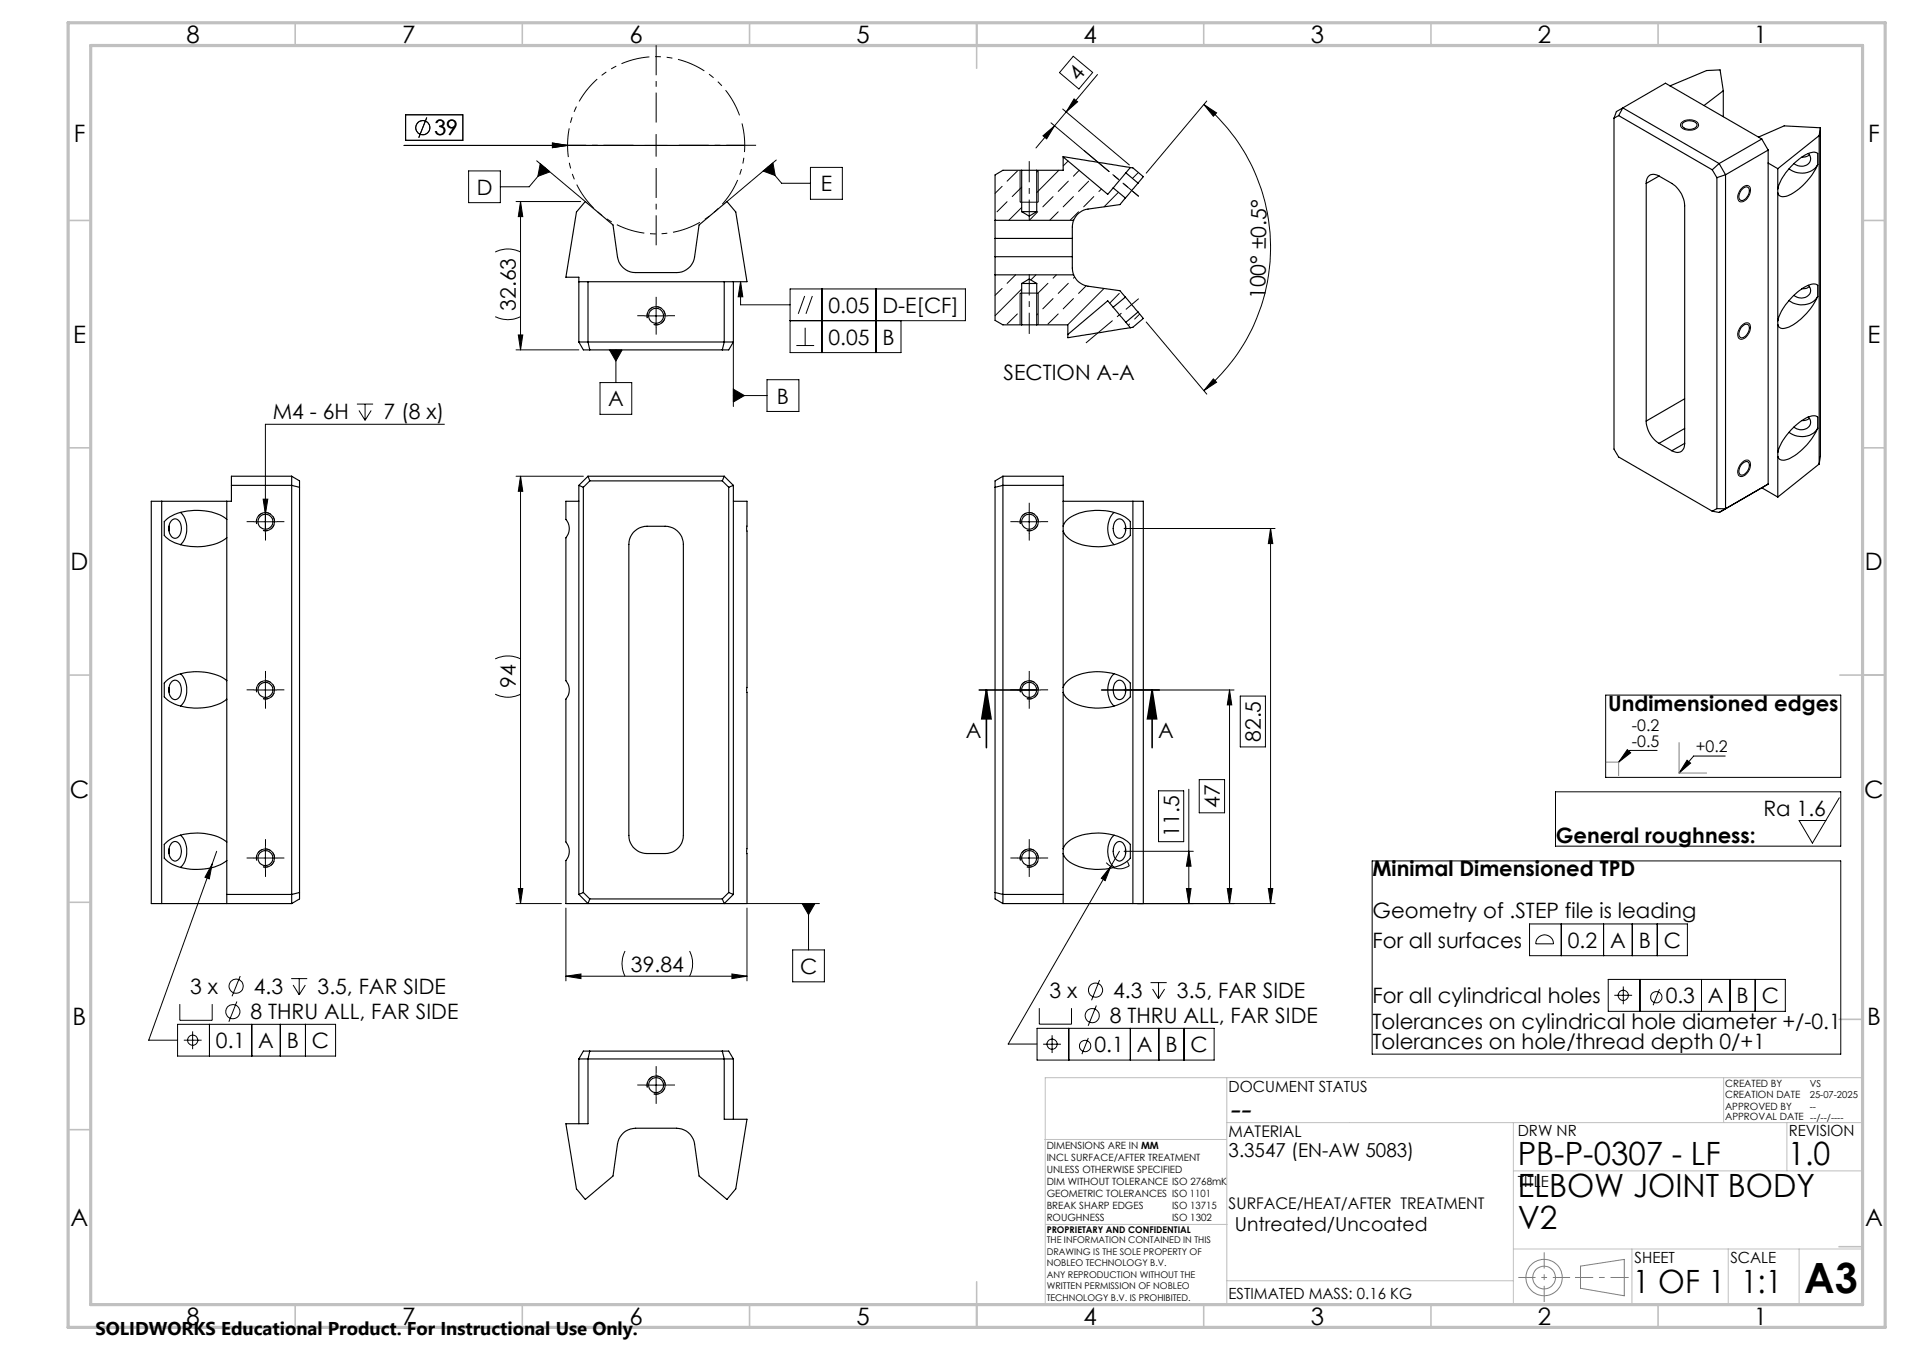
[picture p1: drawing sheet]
<svg xmlns="http://www.w3.org/2000/svg" width="420mm" height="297mm" viewBox="0 0 420 297" stroke-linecap="round" stroke-linejoin="round" font-family="sans-serif">
<g fill="none" stroke="#000" stroke-width=".22">
<path d="M236.3 12.4l4.2 3.5-3 3.7-4.3-3.6zM241.6 16.4l-13.6 16.2M88.9 32h75M89.3 25.3h12.6v5.6h-12.6zM93.9 25.9l-1.7 4.4M103.2 37.6h6.9v7h-6.9zM118.1 35.4l10.7 8.9M118.9 36l2.1 1.8-2.6 1zM120 36.9l-3.5 4.2h-6.4M121.6 31.5l3.3 .5-3.3 .5zM144.4 29.5v5M168 37.6l2.1-1.8 .5 2.8z"/>
<path d="M169.1 36.8l2.9 3.5h6.4M170.9 35.2l-10.9 9.1M178.4 36.8h7v7h-7zM223.9 37.6l-2.2 2.3M224.5 37.5v7h4v-7M228.4 37.6l-.2 .3M229.6 29.9l2.5-2.2-1.7 2.8zM231.4 27l12.7 10.7M233.1 37.5l-4.9 4.9M233.9 24l14.7 12.3M235.1 35.4l-1.1 1.1M235.2 39.9l-2.3 2.2"/>
<path d="M236.4 21.8l.8 .6-2.5 2.2zM237.6 37.5l-1.3 1.3M239.6 39.9l-2.2 2.2M250.6 38l-1.3 1.3M265 23l2.8 1.8-.7 .8zM265 23a41.1 41.1 0 0 1 0 62.9M265.6 22.2l-13.3 15.9M370.1 27a2.74 2.74 0 0 1 3.7 .1 .98 .98 0 0 1-.8 1.4 2.68 2.68 0 0 1-3-.7zM109 55.5a6.1 6.1 0 0 1 5.6 0M113.6 44.3h14.2M114.6 44.3l.5 3.4h-1zM114.6 44.3v32.7"/>
<path d="M220.6 41l-1.6 1.5M221.7 44.4l-2.2 2.2M224.9 45.6l-2.8 2.9M224.9 41.2l-2.1 2M228.4 46.6l-1.8 1.9M231.8 43.2l-2.2 2.3M232.9 46.6l-1.8 1.9M236.3 43.2l-2.3 2.3M237.4 46.6l-1.9 1.9M240.8 43.2l-2.3 2.3M242.5 41.6l-.6 .5M246.2 42.3l-3.2 3.2"/>
<path d="M383.3 41.5l.3-.3a.99 .99 0 0 1 1.4-.3 .99 .99 0 0 1 .3 1.4 2.21 2.21 0 0 1-2.4 2 2.07 2.07 0 0 1 .4-2.8zM109 69.7a6.1 6.1 0 0 0 5.6 0M113.6 77h13.8M114.1 73.7h1l-.5 3.3zM134.2 77h2.7l-1.3 2.4zM135.6 77v7.2M141.9 69.5h5M142.5 70a2 2 0 0 1 1.7-2.5 2 2 0 0 1 2.2 2.1 2 2 0 0 1-2.5 1.8M144.4 67v5M161.4 75.2v14.2M163 62l.5 3.3h-1zM163 62v5.1h10.9"/>
<path d="M173.9 70.6h38.6v-7h-38.6v14h24.4v-7M175.3 76h3.9M177.1 65.1l-1.4 3.9M177.2 72.1v3.9M178.8 65.1l-1.4 3.9M180.9 63.6v14M192.8 63.6v14M219.1 60.5h-.1M220.6 63.5l-1.6 1.5M223.6 60.5l-1.9 1.8M223.9 69.1l-2.2 2.2M224.5 71.5v-7h4v7"/>
<path d="M224.9 63.6l-5.9 5.9M228 60.5l-1.1 1.1M228.4 69.1l-.2 .2M230.7 62.3l-2.3 2.3M231.8 65.7l-2.2 2.2M232.6 60.5l-.8 .7M232.9 69.1l-2.2 2.2M235.2 62.3l-2.3 2.3M236.3 65.7l-2.3 2.2M236.5 61l-.2 .2M239.1 62.9l-1.7 1.7M243 63.5l-8 8"/>
<path d="M246.4 64.6l-2.1 2.1M248.6 71.3l-.2 .3M250.9 69.1l-1.1 1.1M252.3 70.8l13.3 15.9M383.3 71.7l.3-.3a.98 .98 0 0 1 1.4-.3 .98 .98 0 0 1 .3 1.4 2.45 2.45 0 0 1-2.1 2.1 1.37 1.37 0 0 1-.4-2.1zM78.6 88.9h3.5M79 90.3l1.4 2.2M80.4 88.9v3.6M81.7 90.3l-1.3 2.2M97.8 93.3h-39.4v24M132.1 84.2h7v7h-7zM161.4 85.6l2.5 1.4-2.5 1.4z"/>
<path d="M161.4 87h7.4M168.8 83.5h7.1v7h-7.1zM267.1 83.4l.7 .7-2.8 1.8zM55.9 114.8h5M56.5 115.3a1.99 1.99 0 0 1 1.7-2.5 1.99 1.99 0 0 1 2.2 2.1 1.99 1.99 0 0 1-2.5 1.8M57.9 109.8h1l-.5 3.3zM113.6 104.8h14.8M114.6 104.8l.5 3.3h-1zM114.6 104.8v94M224 114.8h5.1M224.6 115.3a1.99 1.99 0 0 1 1.8-2.5 1.99 1.99 0 0 1 2.1 2.1 1.99 1.99 0 0 1-2.5 1.8M226.6 112.3v5"/>
<path d="M247.4 116.3h33.3M279.7 116.3l.5 3.3h-1zM279.7 116.3v82.5M383.3 101.9a1.16 1.16 0 0 1 1.9-.3 2.64 2.64 0 0 1-2 3.2 1.35 1.35 0 0 1-.4-2.1zM55.9 151.8h5M56.5 152.3a2 2 0 0 1 1.7-2.5 2 2 0 0 1 2.2 2.1 2 2 0 0 1-2.5 1.8M58.4 149.3v5M109 152.7a6.1 6.1 0 0 0 5.6 0M109 145a6.4 6.4 0 0 1 5.6 0M224 151.8h5.1M224.6 152.3a2 2 0 0 1 1.8-2.5 2 2 0 0 1 2.1 2.1 2 2 0 0 1-2.5 1.8M226.6 149.3v5"/>
<path d="M247.4 151.8h24.2M270.7 151.8l.4 3.3h-.9zM270.7 151.8v47M273 153.1h5.6v11.2h-5.6zM353.4 152.9h51.8v18.1h-51.8zM255 174h5.6v11.2h-5.6zM261.7 173.6v25.2M264 171.5h5.6v7.3h-5.6zM342.4 174.2h62.8v12h-62.8zM358.2 164.9l.8 .7-2.7 2.1zM364.8 165.1h-6l-2.5 2.6M371.4 167.2l.7 .7-2.5 2.2z"/>
<path d="M379.8 166.3h-7l-3.2 3.8M404.9 175.5l-5.9 10-3-5h5.9M46.7 190.1l-.6 3.3-1-.4zM46.7 190.1l-14 38.7h6.4M47.7 187.3l-1 2.8M55.9 188.8h5M56.5 189.3a2 2 0 0 1 1.7-2.5 2 2 0 0 1 2.2 2.1 2 2 0 0 1-2.5 1.8M58.4 186.3v5M113.6 198.8h10M114.1 195.5h1l-.5 3.3zM124.6 199.8v16M164.4 199.8v16"/>
<path d="M164.4 198.8h16M176.6 198.8h2.8l-1.4 2.4zM178 198.8v10.2M224 188.8h5.1M224.6 189.3a2 2 0 0 1 1.8-2.5 2 2 0 0 1 2.1 2.1 2 2 0 0 1-2.5 1.8M226.6 186.3v5M244.5 190.6l-1.2 3.1-.9-.5zM244.5 190.6l-22.6 39.1h6.4M246.4 187.3l-1.9 3.3M247.4 187.3h15.3M248.2 189.5l.4 1a3.8 3.8 0 0 1-5.1-.7M250.4 198.8h30.3"/>
<path d="M261.2 195.5h1l-.5 3.3zM261.7 187.3l.5 3.3h-1zM270.2 195.5h.9l-.4 3.3zM279.2 195.5h1l-.5 3.3zM302 189.4h103.2v42.5h-103.2zM52.9 214.7l-1.8 4.5M64.1 215.3h3.5M64.5 216.7l1.4 2.2M65.9 215.3v3.6M67.2 216.7l-1.3 2.2M124.6 214.8l3.3-.5v1zM124.6 214.8h39.8"/>
<path d="M137.6 209.2a6.1 6.1 0 0 0 0 5.6M151.8 209.2a6.1 6.1 0 0 1 0 5.6M161.1 214.3l3.3 .5-3.3 .5zM174.5 209h7v7h-7zM242 215.6l-1.7 4.5M253.3 216.2h3.5M253.7 217.6l1.3 2.1M255 216.2v3.5M256.4 217.6l-1.4 2.1M336.7 203.3h34.7v7h-34.7zM338.7 206.2a1.99 1.99 0 0 1 2.1-.3 1.99 1.99 0 0 1 1.2 1.7h-3.9a1.92 1.92 0 0 1 .6-1.4zM343.7 203.3v7"/>
<path d="M353 203.3v7M354 215.5h39v7h-39zM355.4 219h3.9M357.3 217v3.9M359.3 203.3v7M361 215.5v7M364.8 203.3v7M365.3 217.6l-1.4 3.6M374.5 215.5v7M380.8 215.5v7M386.4 215.5v7M39.1 225.4h34.8v6.9h-34.8z"/>
<path d="M39.6 220.9v3.6h7.1v-3.6M40.5 228.8h3.9M42.4 226.9v3.9M46.1 225.4v6.9M52.1 220.3l-1.7 4.5M55.4 225.4v6.9M61.7 225.4v6.9M67.2 225.4v6.9M141.9 238.7h5M142.5 239.3a2 2 0 0 1 1.7-2.6 2 2 0 0 1 2.2 2.2 2 2 0 0 1-2.5 1.8M144.4 236.2v5M228.3 226.2h39v7h-39z"/>
<path d="M228.8 221.8v3.5h7.1v-3.5M229.6 229.7h3.9M231.6 227.7v4M235.3 226.2v7M239.6 228.3l-1.4 3.6M241.3 221.2l-1.8 4.5M248.8 226.2v7M255.1 226.2v7M260.6 226.2v7"/>
<circle cx="93.1" cy="28.1" r="1.56"/>
<circle cx="52" cy="217" r="1.56"/>
<circle cx="241.2" cy="217.8" r="1.55"/>
<circle cx="357.3" cy="219" r="1.13"/>
<circle cx="364.6" cy="219.4" r="1.24"/>
<circle cx="42.4" cy="228.9" r="1.12"/>
<circle cx="51.2" cy="222.6" r="1.56"/>
<circle cx="231.6" cy="229.7" r="1.13"/>
<circle cx="238.9" cy="230.1" r="1.24"/>
<circle cx="240.4" cy="223.4" r="1.55"/>
</g>
<g fill="none" stroke="#808080" stroke-width=".22">
<path d="M353.6 167.7h2.7v2.9M369.6 163.4v6.7h6.1M347.9 278.5l9.6-1.4v8l-9.6-1.7z"/>
<circle cx="339.9" cy="281" r="2.51"/>
<circle cx="339.9" cy="281.1" r="4"/>
</g>
<path d="M334.2 281h11.4" fill="none" stroke="#808080" stroke-width=".22" stroke-dasharray="15.2 1.3 1.3 1.3" stroke-dashoffset="11.4" stroke-linecap="butt"/>
<path d="M339.9 275.5v10.9" fill="none" stroke="#808080" stroke-width=".22" stroke-dasharray="15.2 1.3 1.3 1.3" stroke-dashoffset="11.7" stroke-linecap="butt"/>
<path d="M346.7 281h11.8" fill="none" stroke="#808080" stroke-width=".22" stroke-dasharray="15.2 1.3 1.3 1.3" stroke-dashoffset="11.2" stroke-linecap="butt"/>
<g fill="none" stroke="#c0c0c0" stroke-width=".22">
<path d="M270.1 237.1v49.9M379.4 237.1v9.9M410.1 237.1h-180v49.9M230 250.7h40M270.1 247h140M333.1 257.6h77M333.1 247v40M393.3 247v10.6M230.2 269.4h39.9M333.1 274.8h77M359.2 274.8v12.2M380.4 274.8v12.2"/>
<path d="M396 274.8v12.2M270.1 281.8h63"/>
</g>
<g fill="none" stroke="#c0c0c0" stroke-width=".35">
<path d="M65 5v5M115 5v5M165 5v5M215 5v10M265 5v5M315 5v5M365 5v5M15 48.5h5M410 48.5h5M15 98.5h5M410 98.5h5M15 148.5h5"/>
<path d="M405 148.5h10M15 198.5h5M404.8 224.3h5M15 248.5h5M404.8 274.3h5M65 287v5M115 287v5M165 287v5M215 282v10M265 287v5M315 287v5M365 287v5"/>
</g>
<path d="M15 5h400v287h-400zM20 10h390v277h-390z" fill="none" stroke="#c0c0c0" stroke-width=".7"/>
<g fill="#000">
<path d="M121.6 31.5l3.3 .5-3.3 .5zM176.6 198.8h2.8l-1.4 2.4z"/>
<path d="M229.6 29.9l2.5-2.2-1.7 2.8zM236.4 21.8l.8 .6-2.5 2.2z"/>
<path d="M114.1 73.7h1l-.5 3.3zM114.6 44.3l.5 3.4h-1z"/>
<path d="M163 62l.5 3.3h-1zM134.2 77l1.4 2.4 1.3-2.4zM161.4 85.6l2.5 1.4-2.5 1.4zM118.9 36l-.5 2.8 2.6-1zM168 37.6l2.6 1-.5-2.8zM244.5 190.6l-2.1 2.6 .9 .5z"/>
<path d="M267.1 83.4l.7 .7-2.8 1.8zM265 23l2.8 1.8-.7 .8z"/>
<path d="M253.6 151.8l1 6.3h-2zM217.1 151.8l1.1 6.3h-2.1z"/>
<path d="M371.4 167.2l.7 .7-2.5 2.2zM358.2 164.9l.8 .7-2.7 2.1z"/>
<path d="M114.1 195.5h1l-.5 3.3zM114.6 104.8l.5 3.3h-1z"/>
<path d="M261.2 195.5h1l-.5 3.3zM261.7 187.3l.5 3.3h-1zM270.2 195.5h.9l-.4 3.3zM270.7 151.8l.4 3.3h-.9zM279.2 195.5h1l-.5 3.3zM279.7 116.3l.5 3.3h-1z"/>
<path d="M124.6 214.8l3.3-.5v1zM161.1 214.3l3.3 .5-3.3 .5zM57.9 109.8l.5 3.3 .5-3.3zM46.7 190.1l-1.6 2.9 1 .4z"/>
</g>
<g fill="none" stroke="#000" stroke-width=".25">
<path d="M367.6 18.9l8.1-3.4 2.9-.1 .7 4.6M379.3 20l-4.2 3.2M379.3 20v5.7M224.9 37.5h3.3M224.9 37.5h-4.1l-1.8 1v10M224.9 37.5v9.1M228.2 37.5v9.1M234 34.5l14.8 2.4M234 34.5v3h-5.8M234 34.5l9.8 8.3 1.2-1.5M247.8 38l-2.8 3.3M247.8 38l2.7 2.3"/>
<path d="M248.8 36.9h.6l2.3 2-1.2 1.4M248.8 36.9l-1 1.1M355.3 26v72.8l1 1.7 20.6 12M356.3 25.4l-1 .6M356.3 25.4l20.6 12M357.2 23.7l-.9 1.7M357.2 23.7l21.2 12.3M357.2 23.7l9.4-5.4 21.2 12.3M357.2 23.7l-1.4 .8-.5 1.5M365.2 38.7l2.8 1.7a6.4 6.4 0 0 1 2.8 4.9v52.2M365.2 38.7a1.71 1.71 0 0 0-2-.2 1.71 1.71 0 0 0-.8 1.9M365.2 38.7l-2.8 1.7"/>
<path d="M370.5 27.1a2.28 2.28 0 0 1 3 .2 1.2 1.2 0 0 1-1.5 1.2 1.32 1.32 0 0 1-1.7-1.3zM376.9 37.4l1 1.7M377.9 39.1v72.8M378.4 36l-1.5 1.4M378.4 36l1.4 2.4M379.8 38.4l-1.9 .7M379.8 38.4v73.5M387.8 30.6l1.4 2.4M387.8 30.6l-9.4 5.4M389.2 33l-9.4 5.4M389.2 33v73.5M389.2 35.9l2.1 1.2"/>
<path d="M391.3 37.1v4.5M398 33.8a1.65 1.65 0 0 1 .4 1.9 1.65 1.65 0 0 1-1.8 .9l-.8-.1-.9-.5M398.3 34.1l-.6 .3-1.1 .2M400.1 36.2v-2.4a3.1 3.1 0 0 0-3.3 .6 13.7 13.7 0 0 0-5.5 7.2M400.1 36.2a13.5 13.5 0 0 1-7 7 1.25 1.25 0 0 1-1.8-.8M400.1 36.2a4.3 4.3 0 0 1-6.3 .9M400.4 29.8l-9.1 7.3M400.4 29.8v72.3M400.7 28.1l-8-.4-5.6 2.5M400.7 28.1l-.3 1.7M400.7 28.1v72.3l-.3 1.7M219 56.5v4"/>
<path d="M219 48.5v4M219 52.5v4M219 48.5h17.3M219 56.5h17M219 52.5h17M224.9 46.6h3.3M224.9 46.6l1.7 1 1.6-1M236 56.5v2.5l.3 1.5M236 52.5v4M236.3 48.5l-.3 1.4v2.6M245 41.3l2.7 2.3M247.7 43.6l-1.2 1.4-7 1a4 4 0 0 0-3.2 2.5"/>
<path d="M250.5 40.3l-2.8 3.3M362.4 40.4v52.2M383.5 41.6a.84 .84 0 0 1 1.1-.5 .84 .84 0 0 1 .5 1.2 2.11 2.11 0 0 1-1.8 1.8 1.23 1.23 0 0 1-.2-1.9zM391.3 41.6v.8M391.3 42.4v28.2M127.4 62h37l-2.4-15.4-2-2.3-6.1 5.2-1 7a4 4 0 0 1-4 3.5h-9a4 4 0 0 1-4-3.5l-1-7-6.1-5.2-1.9 2.3-2.3 14.4h2.8v14.2M127.4 75.2h34M127.4 75.2l1 1.8h32l1-1.8M129.4 62v13.2l.4 1.8M159.4 62v13.2l-.4 1.8M161.4 62v13.2M219 60.5v10l1.8 1h4.1"/>
<path d="M219 60.5h17.3M224.9 62.4h3.3M224.9 71.5h3.3M224.9 62.4l1.7-1 1.6 1M224.9 62.4v9.1M228.2 71.5h6.9v2.1M228.2 62.4v9.1M236.3 60.5a4 4 0 0 0 3.2 2.5l7 1 1.2 1.4M245 67.6l2.8 3.3M245 67.6l-1.2-1.4-8.7 7.4M247.7 65.4l2.8 3.2M247.7 65.4l-2.7 2.2"/>
<path d="M247.8 70.9l1 1.2M248.8 72.1l-13.7 2.2v-.7M250.5 68.6l-2.7 2.3M250.5 68.6l1.2 1.5-2.3 1.9-.6 .1M383.5 71.8a.84 .84 0 0 1 1.1-.5 .84 .84 0 0 1 .5 1.2 2.2 2.2 0 0 1-1.8 1.8 1.28 1.28 0 0 1-.2-1.9zM391.3 70.6v.8M391.3 71.4v28.1M398 62.8a1.65 1.65 0 0 1 .4 1.9 1.65 1.65 0 0 1-1.8 .9l-.8-.1-.9-.5M398.3 63.1l-.6 .3-1.1 .1M400.1 65.2a14.1 14.1 0 0 1-6.6 6.9 1.39 1.39 0 0 1-2.2-.7M400.1 65.2v-2.4a2.21 2.21 0 0 0-2.4 .1 13.5 13.5 0 0 0-6.4 7.7M400.1 65.2a4.4 4.4 0 0 1-6.3 .9"/>
<path d="M362.4 92.6a6.1 6.1 0 0 0 2.8 4.9M365.2 97.5l2.8 1.7M370.8 97.5a1.72 1.72 0 0 1-.8 1.9 1.72 1.72 0 0 1-2-.2M370.8 87.7l-8.4 4.9M370.8 97.5l-2.8 1.7M370.8 94.3l-5.6 3.2M391.3 99.5v.9M398 91.8a1.64 1.64 0 0 1 .4 1.9 1.64 1.64 0 0 1-1.8 .8l-1.1-.2-.6-.4M398.3 92l-.6 .4-1.1 .1M400.1 94.2a13.6 13.6 0 0 1-7 7 1.27 1.27 0 0 1-1.8-.8M400.1 94.2v-2.4a2.93 2.93 0 0 0-3.3 .6 13.7 13.7 0 0 0-5.5 7.1M400.1 94.2a4.3 4.3 0 0 1-6.3 .9"/>
<path d="M35.6 110.3v88.5M37.2 115.7v1.1M37.9 114.4a1.25 1.25 0 0 1 1.9 1.1 2.32 2.32 0 0 1-1.1 2.9 2.1 2.1 0 0 1-1.4-2.9zM39.7 112.7a5.3 5.3 0 0 1 0 7.1M49.9 114.3a12.1 12.1 0 0 0-10.1-1.6l-2.4 1-1.2 1.1v3a9.8 9.8 0 0 0 7.3 2.5 10.4 10.4 0 0 0 6.4-2M49.9 114.3v4M49.9 110.3v4M49.9 118.3v31.5M50.9 106.8h13.3l1.7 .4M64.2 104.8h-13.3v5.5h-17.6v88.5h30.9M64.2 104.8v94M64.2 104.8l1.7 1v92l-1.7 1"/>
<path d="M127.4 110.3h-2.8v4a3.1 3.1 0 0 1 0 4v31.5a3.1 3.1 0 0 1 0 4v31.4a3.2 3.2 0 0 1 0 4.1v9.5h39.8v-88.5h-3M127.4 106.8l1 .4M127.4 106.8v90M128.4 107.2v89.2M129.4 104.8l.4 1M129.4 104.8h30M129.4 104.8l-2 2M129.8 105.8h29.2M129.8 105.8l-1.4 1.4M139.4 117.2l.4-.4a3.8 3.8 0 0 1 2.6-1h4a4 4 0 0 1 4 4v64a4 4 0 0 1-4 4h-4a4 4 0 0 1-4-4v-64a3.9 3.9 0 0 1 1-2.6zM159 105.8l1.4 1.4M159.4 104.8l-.4 1"/>
<path d="M159.4 104.8l2 2M160.4 107.2v89.2M161.4 106.8l-1 .4M161.4 106.8v90M220.8 104.8h13.2v10.9M220.8 104.8v94M220.8 104.8l-1.8 1v92l1.8 1M234 115.7a5.3 5.3 0 0 1 4.2-3 11.9 11.9 0 0 1 10.3 1.7l.3 .4v3a10.2 10.2 0 0 1-8.5 2.4 7.4 7.4 0 0 1-6.1-3l-.2-.4M234 115.7v1.1M234 110.3h17.7v88.5h-30.9M234 116.8v34.4M234 106.8h-13.2l-1.8 .4"/>
<path d="M245.3 112.7a5.2 5.2 0 0 0 0 7.1M245.8 114.4a1.25 1.25 0 0 1 1.9 1.1 2.32 2.32 0 0 1-1.1 2.9 1.95 1.95 0 0 1-1.5-2.5l.3-1.1zM247.8 115.7v1.1M249.4 110.3v88.5M376.9 112.5l1.5 .2M377.9 111.9h1.9M377.9 111.9l-1 .6M379.8 111.9l-1.4 .8M383.5 102a.82 .82 0 0 1 .9-.5 .82 .82 0 0 1 .7 .9 2.15 2.15 0 0 1-1.8 2.1 1.26 1.26 0 0 1-.2-1.9zM387.8 107.3l3.5 2.1M387.8 107.3l-9.4 5.4M389.2 106.5l-9.4 5.4"/>
<path d="M389.2 106.5l-1.4 .8M391.3 100.4v9M400.4 102.1l-9.1 7.3M37.2 151.3v1M37.9 149.9a1.25 1.25 0 0 1 1.3 0 1.25 1.25 0 0 1 .6 1.1 2.25 2.25 0 0 1-1.1 2.9 1.96 1.96 0 0 1-1.5-2.5l.2-.8zM39.7 148.2a5.3 5.3 0 0 1 0 7.1M49.9 149.8a11.9 11.9 0 0 0-10.1-1.6l-2.4 1-1.2 1.1v3a9.6 9.6 0 0 0 7.3 2.5 10.4 10.4 0 0 0 6.4-2M49.9 149.8v4M49.9 153.8v31.4M234 151.2a5.5 5.5 0 0 1 4.2-3 12.8 12.8 0 0 1 9.9 1.4l.7 .7v3a9.9 9.9 0 0 1-7.7 2.5 9.9 9.9 0 0 1-6.4-2.3l-.7-1.2M234 151.2v1.1M234 152.3v34.4"/>
<path d="M245.3 148.2a5.2 5.2 0 0 0 0 7.1M245.8 149.9a1.17 1.17 0 0 1 1.8 .7 2.48 2.48 0 0 1-1 3.3 1.76 1.76 0 0 1-1.6-2.1l.3-1.2zM247.8 151.3v1M37.2 186.8v1M37.9 185.3a1.25 1.25 0 0 1 1.3 0 1.25 1.25 0 0 1 .6 1.2 2.16 2.16 0 0 1-1.4 2.9 2.59 2.59 0 0 1-.5-4.1zM39.7 183.7a5.3 5.3 0 0 1 0 7.1M49.9 185.2a12.2 12.2 0 0 0-13-.1l-.7 .7v3a10.4 10.4 0 0 0 8.8 2.4 9.6 9.6 0 0 0 4.9-1.9M49.9 185.2v4.1M49.9 189.3v9.5M65.9 196.4l-1.7 .4h-14.3M127.4 196.8l2 2 .4-1M128.4 196.4l1.4 1.4"/>
<path d="M128.4 196.4l-1 .4M129.8 197.8h29.2M160.4 196.4l1 .4M160.4 196.4l-1.4 1.4M161.4 196.8l-2 2-.4-1M219 196.4l1.8 .4h13.2M234 186.7a5.5 5.5 0 0 1 4.2-3 12.8 12.8 0 0 1 9.9 1.4l.7 .7v3a9.9 9.9 0 0 1-7.7 2.5 8.9 8.9 0 0 1-6.7-2.7l-.4-.8M234 186.7v1.1M234 187.8v11M245.3 183.7a5.2 5.2 0 0 0 0 7.1M245.8 185.3a1.17 1.17 0 0 1 1.8 .9 2.24 2.24 0 0 1-1.3 3.2 2.55 2.55 0 0 1-.7-3.8zM247.8 186.8v1"/>
<path d="M127.4 233v14.2M127.4 233h34M127.4 233l1-1.8h32l1 1.8M129.8 231.2l-.4 1.8v14.2h-4.8l2.3 14.3 1.9 2.4 6.1-5.2 1-7a4 4 0 0 1 4-3.5h9a4 4 0 0 1 4 3.5l1 7 6.1 5.2 2-2.4 2.4-15.3h-5v-13.2l-.4-1.8M161.4 233v13.2"/>
<circle cx="144.4" cy="69.5" r="1.65"/>
<circle cx="58.4" cy="114.8" r="1.65"/>
<circle cx="226.6" cy="114.8" r="1.65"/>
<circle cx="58.4" cy="151.8" r="1.65"/>
<circle cx="226.6" cy="151.8" r="1.65"/>
<circle cx="58.4" cy="188.8" r="1.65"/>
<circle cx="226.6" cy="188.8" r="1.65"/>
<circle cx="144.4" cy="238.7" r="1.65"/>
</g>
<path d="M215.5 151.8h12.7M217.1 151.8l1.1 6.3h-2.1zM217.1 151.8v12.7M242.5 151.8h12.7M253.6 151.8l1 6.3h-2zM253.6 151.8v12.7" fill="none" stroke="#000" stroke-width=".35"/>
<path d="M163.1 26.3a19.5 19.5 0 0 0-32.6-7.9 19.5 19.5 0 0 0 8.7 32.4 19.5 19.5 0 0 0 24.2-23.3l-.3-1.2" fill="none" stroke="#000" stroke-width=".22" stroke-dasharray="6.3 1.3 1.3 1.3 1.3 1.3" stroke-dashoffset="-.9" stroke-linecap="butt"/>
<path d="M143.9 71.4a2 2 0 0 0 2.5-1.8 2 2 0 0 0-2.1-2.1 2 2 0 0 0-1.8 2.5M57.9 116.7a2 2 0 0 0 2.5-1.8 2 2 0 0 0-2.1-2.1 2 2 0 0 0-1.8 2.5M226 116.7a2 2 0 0 0 2.6-1.8 2 2 0 0 0-2.2-2.1 2 2 0 0 0-1.8 2.5M57.9 153.7a2 2 0 0 0 2.5-1.8 2 2 0 0 0-2.1-2.1 2 2 0 0 0-1.8 2.5M226 153.7a2 2 0 0 0 2.6-1.8 2 2 0 0 0-2.2-2.1 2 2 0 0 0-1.8 2.5M57.9 190.7a2 2 0 0 0 2.5-1.8 2 2 0 0 0-2.1-2.1 2 2 0 0 0-1.8 2.5M226 190.7a2 2 0 0 0 2.6-1.8 2 2 0 0 0-2.2-2.1 2 2 0 0 0-1.8 2.5M143.9 240.6a2 2 0 0 0 2.5-1.7 2 2 0 0 0-2.1-2.2 2 2 0 0 0-1.8 2.5" fill="none" stroke="#000" stroke-width=".22" stroke-dasharray="1.3 .6" stroke-dashoffset=".2" stroke-linecap="butt"/>
<path d="M226.6 48.6v-13.1M226.6 60.4v13.1" fill="none" stroke="#000" stroke-width=".22" stroke-dasharray="15.2 1.3 1.3 1.3" stroke-dashoffset="10.6" stroke-linecap="butt"/>
<path d="M250.7 43.2l-5.8-4.8" fill="none" stroke="#000" stroke-width=".22" stroke-dasharray="15.2 1.3 1.3 1.3" stroke-dashoffset="13.4" stroke-linecap="butt"/>
<path d="M238.6 33.1l12.1 10.1" fill="none" stroke="#000" stroke-width=".22" stroke-dasharray="15.2 1.3 1.3 1.3" stroke-dashoffset="7.9" stroke-linecap="butt"/>
<path d="M239 75.4l11.7-9.7" fill="none" stroke="#000" stroke-width=".22" stroke-dasharray="15.2 1.3 1.3 1.3" stroke-dashoffset="7.6" stroke-linecap="butt"/>
<g fill="none" stroke="#000" stroke-width=".22" stroke-dasharray="15.2 1.3 1.3 1.3" stroke-linecap="butt">
<path d="M141.9 69.5h-1.6M144.4 67v-1.7M144.4 72v1.6M146.9 69.5h1.7M55.9 114.8h-1.6M58.4 112.3v-1.7M58.4 117.3v1.6M60.9 114.8h1.7M224.1 114.8h-1.7M226.6 112.3v-1.7M226.6 117.3v1.6M229.1 114.8h1.6"/>
<path d="M55.9 151.8h-1.6M58.4 149.3v-1.7M58.4 154.3v1.6M60.9 151.8h1.7M224.1 151.8h-1.7M226.6 149.3v-1.7M226.6 154.3v1.6M229.1 151.8h1.6M55.9 188.8h-1.6M58.4 186.3v-1.7M58.4 191.3v1.6M60.9 188.8h1.7"/>
<path d="M224.1 188.8h-1.7M226.6 186.3v-1.7M226.6 191.3v1.6M229.1 188.8h1.6M141.9 238.7h-1.6M144.4 236.2v-1.6M146.9 238.7h1.7M144.4 241.2v1.7"/>
</g>
<path d="M139.4 32h-17M144.4 27v-17M144.4 37v17M149.4 32h17" fill="none" stroke="#000" stroke-width=".22" stroke-dasharray="15.2 1.3 1.3 1.3" stroke-dashoffset="8.6" stroke-linecap="butt"/>
<text font-size="9.2" x="397.2" y="284.5">A3</text>
<text font-size="7.3" x="270.4" y="246.3">--</text>
<g font-size="7.1">
<text x="334.1" y="256.2">PB-P-0307 - LF</text>
<text x="393.6" y="256.2">1.0</text>
<text x="334.1" y="263.3">ELBOW JOINT BODY</text>
<text x="334.1" y="270.3">V2</text>
<text x="359.4" y="284.5">1 OF 1</text>
<text x="383.3" y="284.5">1:1</text>
</g>
<g font-size="5.3">
<text x="41" y="9.5">8</text>
<text x="88.5" y="9.5">7</text>
<text x="138.5" y="9.5">6</text>
<text x="188.5" y="9.5">5</text>
<text x="238.5" y="9.5">4</text>
<text x="288.5" y="9.5">3</text>
<text x="338.5" y="9.5">2</text>
<text x="386" y="9.5">1</text>
<text x="16.2" y="31.3">F</text>
<text x="411.2" y="31.3">F</text>
<text x="16.1" y="75.5">E</text>
<text x="411.1" y="75.5">E</text>
<text x="15.5" y="125.5">D</text>
<text x="410.5" y="125.5">D</text>
<text x="15.4" y="175.5">C</text>
<text x="410.4" y="175.5">C</text>
<text x="16" y="225.5">B</text>
<text x="411" y="225.5">B</text>
<text x="15.5" y="269.8">A</text>
<text x="410.5" y="269.8">A</text>
<text x="41" y="291.5">8</text>
<text x="88.5" y="291.5">7</text>
<text x="138.5" y="291.5">6</text>
<text x="188.5" y="291.5">5</text>
<text x="238.5" y="291.5">4</text>
<text x="288.5" y="291.5">3</text>
<text x="338.5" y="291.5">2</text>
<text x="386" y="291.5">1</text>
</g>
<g font-size="4.7">
<text x="237.4" y="18.1" transform="rotate(-50 237.4 18.1)">4</text>
<text x="95.7" y="29.8">39</text>
<text x="104.9" y="42.8">D</text>
<text x="180.7" y="42.1">E</text>
<text x="278.6" y="65.8" transform="rotate(-89 278.6 65.8)">100° ±0.5°</text>
<text x="113.6" y="68.4" transform="rotate(-90 113.6 68.4)">32.63</text>
<text x="182.4" y="68.8">0.05</text>
<text x="194.3" y="68.8">D-E[CF]</text>
<text x="182.4" y="75.8">0.05</text>
<text x="194.3" y="75.8">B</text>
<text x="220.9" y="83.5">SECTION A-A</text>
<text x="133.9" y="89.4">A</text>
<text x="171" y="88.8">B</text>
<text x="60" y="92.3">M4 - 6H</text>
<text x="84.4" y="92.3">7 (8 x)</text>
<text x="113.6" y="151.4" transform="rotate(-90 113.6 151.4)">94</text>
<text x="354" y="156.4">Undimensioned edges</text>
<text x="212.6" y="162.3">A</text>
<text x="254.9" y="162.3">A</text>
<text x="277.6" y="163.2" transform="rotate(-90 277.6 163.2)">82.5</text>
<text x="268.5" y="177.7" transform="rotate(-90 268.5 177.7)">47</text>
<text x="388.2" y="179.5">Ra 1.6</text>
<text x="259.6" y="184.1" transform="rotate(-90 259.6 184.1)">11.5</text>
<text x="342.5" y="185.5">General roughness:</text>
<text x="302.1" y="192.8">Minimal Dimensioned TPD</text>
<text x="302.1" y="201.9">Geometry of .STEP file is leading</text>
<text x="302.1" y="208.5">For all surfaces</text>
<text x="345.1" y="208.5">0.2</text>
<text x="354.4" y="208.5">A</text>
<text x="360.7" y="208.5">B</text>
<text x="366.3" y="208.5">C</text>
<text x="138.9" y="213.7">39.84</text>
<text x="176.1" y="214.2">C</text>
<text x="41.9" y="218.7">3 x</text>
<text x="55.9" y="218.7">4.3</text>
<text x="69.9" y="218.7">3.5, FAR SIDE</text>
<text x="231" y="219.5">3 x</text>
<text x="245" y="219.5">4.3</text>
<text x="259.1" y="219.5">3.5, FAR SIDE</text>
<text x="302.1" y="220.7">For all cylindrical holes</text>
<text x="366.7" y="220.7">0.3</text>
<text x="376" y="220.7">A</text>
<text x="382.3" y="220.7">B</text>
<text x="387.8" y="220.7">C</text>
<text x="55.1" y="224.3">8 THRU ALL, FAR SIDE</text>
<text x="244.3" y="225.1">8 THRU ALL, FAR SIDE</text>
<text x="302.1" y="226.3">Tolerances on cylindrical hole diameter +/-0.1</text>
<text x="47.5" y="230.6">0.1</text>
<text x="56.8" y="230.6">A</text>
<text x="63.1" y="230.6">B</text>
<text x="68.7" y="230.6">C</text>
<text x="240.9" y="231.5">0.1</text>
<text x="250.2" y="231.5">A</text>
<text x="256.5" y="231.5">B</text>
<text x="262.1" y="231.5">C</text>
<text x="302.1" y="230.9">Tolerances on hole/thread depth 0/+1</text>
</g>
<g font-size="4.2">
<text x="270.4" y="254.6">3.3547 (EN-AW 5083)</text>
<text x="271.8" y="270.8">Untreated/Uncoated</text>
</g>
<text font-size="4.1" x="21" y="293.7">SOLIDWORKS Educational Product. For Instructional Use Only.</text>
<g font-size="3.5">
<text x="359.2" y="160.9">-0.2</text>
<text x="359.2" y="164.3">-0.5</text>
<text x="373.3" y="165.5">+0.2</text>
<text x="270.4" y="250.1">MATERIAL</text>
<text x="270.4" y="266">SURFACE/HEAT/AFTER TREATMENT</text>
</g>
<g font-size="3.4">
<text x="270.4" y="240.2">DOCUMENT STATUS</text>
<text x="334.1" y="250">DRW NR</text>
<text x="393.7" y="250">REVISION</text>
<text x="334.1" y="261.1">TITLE</text>
<text x="359.8" y="277.9">SHEET</text>
<text x="380.9" y="277.9">SCALE</text>
<text x="270.4" y="285.7">ESTIMATED MASS: 0.16 KG</text>
</g>
<g font-size="2.2">
<text x="379.7" y="239.1">CREATED BY</text>
<text x="379.7" y="244.2">APPROVED BY</text>
<text x="379.7" y="241.6">CREATION DATE</text>
<text x="379.7" y="246.5">APPROVAL DATE --/--/----</text>
<text x="230.4" y="252.7">DIMENSIONS ARE IN MM</text>
<text x="230.4" y="255.4">INCL SURFACE/AFTER TREATMENT</text>
<text x="230.4" y="258">UNLESS OTHERWISE SPECIFIED</text>
<text x="230.4" y="260.7">DIM WITHOUT TOLERANCE ISO 2768mK</text>
<text x="230.4" y="263.3">GEOMETRIC TOLERANCES ISO 1101</text>
<text x="230.4" y="266">BREAK SHARP EDGES</text>
<text x="230.4" y="268.6">ROUGHNESS</text>
<text x="258" y="266">ISO 13715</text>
<text x="258" y="268.7">ISO 1302</text>
</g>
<g font-size="2.1">
<text x="398.4" y="239.1">VS</text>
<text x="398.4" y="244.2">--</text>
<text x="398.4" y="241.7">25-07-2025</text>
</g>
<g font-size="2">
<text x="230.4" y="271.3">PROPRIETARY AND CONFIDENTIAL</text>
<text x="230.4" y="273.5">THE INFORMATION CONTAINED IN THIS</text>
<text x="230.4" y="276.1">DRAWING IS THE SOLE PROPERTY OF</text>
<text x="230.4" y="278.6">NOBLEO TECHNOLOGY B.V.</text>
<text x="230.4" y="281.1">ANY REPRODUCTION WITHOUT THE</text>
<text x="230.4" y="283.6">WRITTEN PERMISSION OF NOBLEO</text>
<text x="230.4" y="286.2">TECHNOLOGY B.V. IS PROHIBITED.</text>
</g>
</svg>
